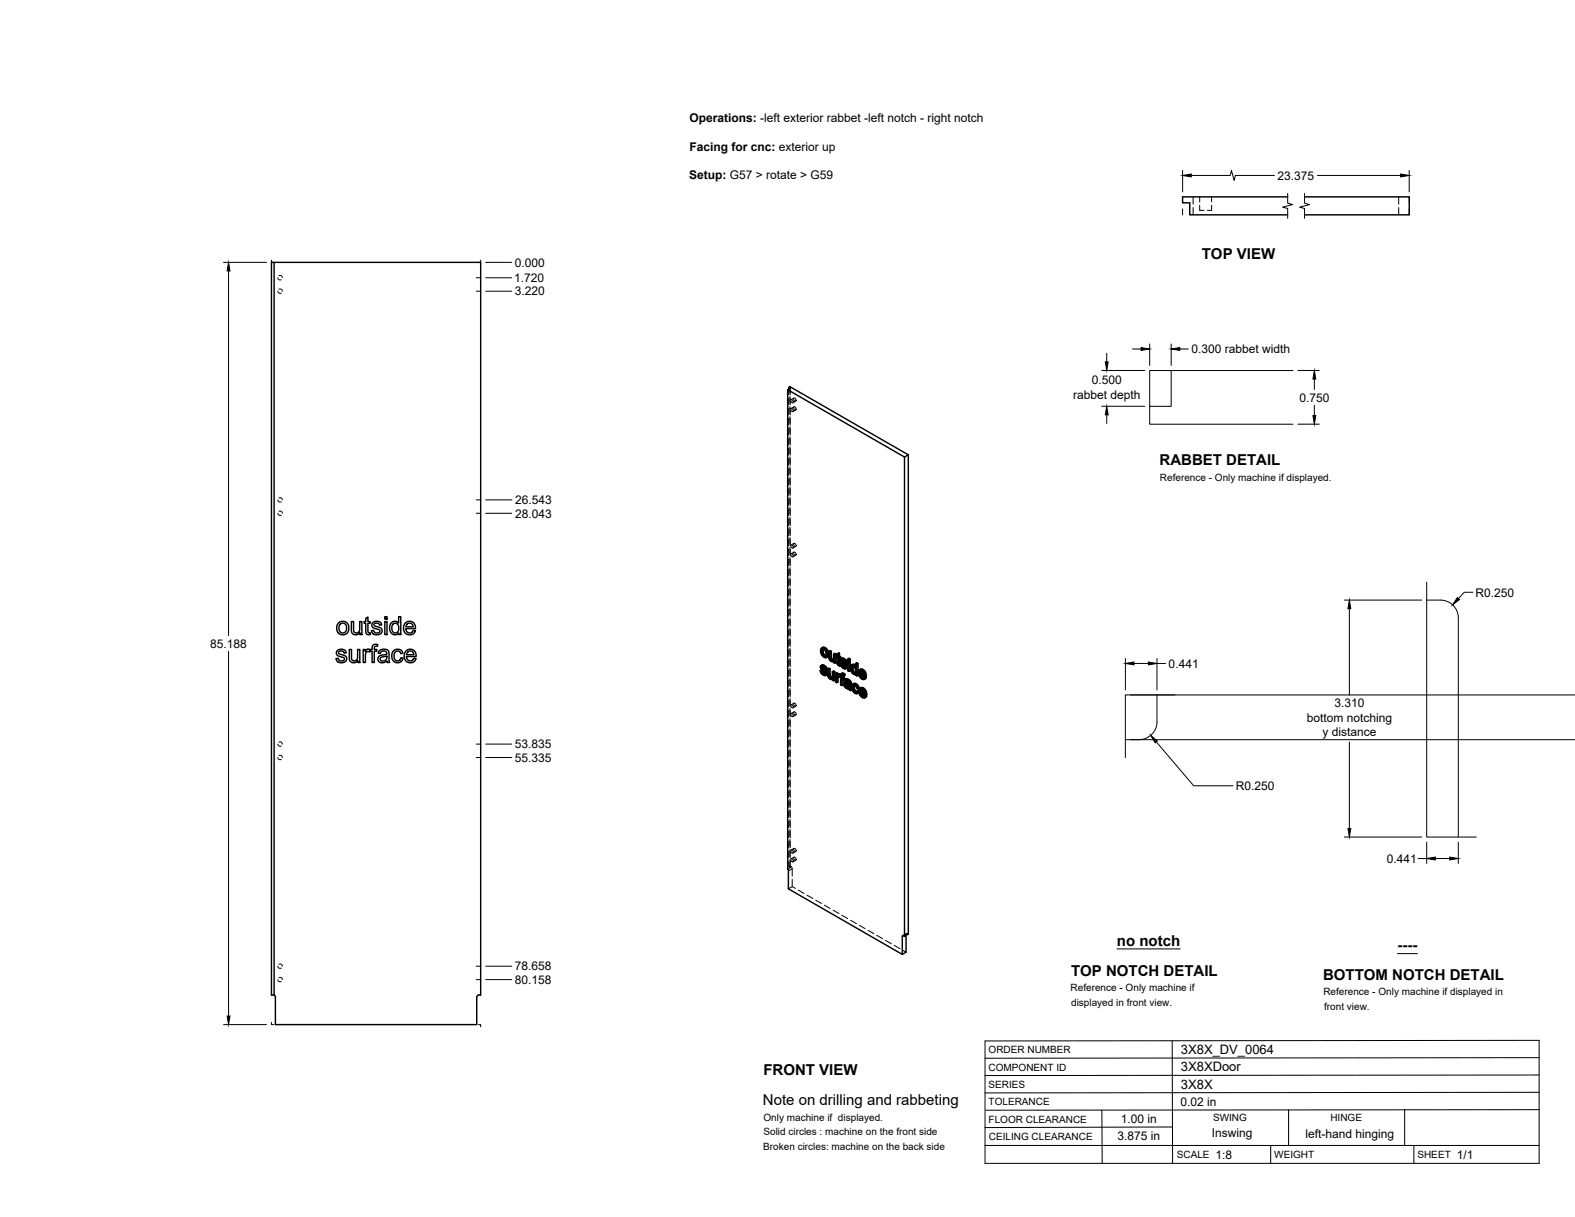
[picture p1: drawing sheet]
<svg xmlns="http://www.w3.org/2000/svg" width="559mm" height="432mm" viewBox="0 0 559 432" stroke-linecap="round" stroke-linejoin="round" font-family="sans-serif">
<!-- layer: Visible -->
<g fill="none" stroke="#000" stroke-width=".51">
<path d="M456.9 69.9h-37.3v2.1h2.5v4.2h34.8M462.9 69.9h37.1v6.3h-37.1M97.3 93.1h73.2v259.9a1.05 1.05 0 0 0-1.3 .5l-.1 10h-71.4v-9.7l-.4-.7zM97.3 93.1h-1v259.9l1 .1M279.5 138.3l41.4 23.9 1.4-.8M279.8 138.1v-.6l.5-.3 42 24.2v170l-1.4 .8M279.8 137.5l.6 .3-.9 .5v170.1l.2 .6v6.4l40.4 23.2M320.9 162.2v170M129.8 219.4l.7-.5v1.6h.8v.6h-.8v2.9l.3 .5h.5l.1 .6a1.14 1.14 0 0 1-1.3-.1 1.14 1.14 0 0 1-.3-1.2v-2.7h-.6v-.6h.6zM136.5 218.8h.8v.9h-.8zM119.7 230.8l.8-.4a1.7 1.7 0 0 1 2.4 1.2l-.8 .1a.93 .93 0 0 0-1-.9 .93 .93 0 0 0-.9 1.1l1 .4a1.53 1.53 0 0 1 1.8 1.8 2.03 2.03 0 0 1-2.1 1.1 2.03 2.03 0 0 1-1.7-1.5l.8-.1a1.08 1.08 0 0 0 1.1 1 1.08 1.08 0 0 0 1-1.1l-.4-.3a2.45 2.45 0 0 1-2.3-1.2zM120.2 220.9l.8-.4a2.33 2.33 0 0 1 2.8 2.8 2.33 2.33 0 0 1-3.7 1.3 2.95 2.95 0 0 1 .1-3.7z"/>
<path d="M120.6 221.5l.7-.4a1.73 1.73 0 0 1 1.7 1.8 1.73 1.73 0 0 1-1.7 1.7l-.3-.2a2.18 2.18 0 0 1-.4-2.9zM123.9 230.4h.8v2.6a1.14 1.14 0 0 0 1.2 1.5 1.14 1.14 0 0 0 1-1.6v-2.5h.8v4.7h-.7v-.7a1.64 1.64 0 0 1-2 .7 1.64 1.64 0 0 1-1.1-1.8zM124.7 220.5h.8v2.6a1.14 1.14 0 0 0 1.1 1.5 1.14 1.14 0 0 0 1-1.6v-2.5h.8v4.6h-.7v-.6a1.64 1.64 0 0 1-2 .7 1.64 1.64 0 0 1-1-1.8zM128.9 230.4h.7v.7a1.1 1.1 0 0 1 1.7-.5l.7-.2v-.4a1.33 1.33 0 0 1 .6-1.3 1.33 1.33 0 0 1 1.4 0l-.1 .6a.73 .73 0 0 0-1.1 .7v.4h.9v.7h-.9v4h-.8v-4h-.7v-.4l-.2 .6a.93 .93 0 0 0-1.1 0 .93 .93 0 0 0-.3 1l-.1 2.8h-.7zM132.2 221l.9-.5a1.7 1.7 0 0 1 2.3 1.2l-.7 .1a.96 .96 0 0 0-1-.8 .96 .96 0 0 0-.9 .9l.9 .5a1.5 1.5 0 0 1 1.8 1.9 2.03 2.03 0 0 1-2 1 2.03 2.03 0 0 1-1.7-1.5l.7-.2a1.08 1.08 0 0 0 1.2 1 1.08 1.08 0 0 0 1-1l-.4-.3a2.19 2.19 0 0 1-2.4-1.4zM134.5 231a2.17 2.17 0 0 1 3.5 .4l.3 3.7h-.8l-.2-.6a1.78 1.78 0 0 1-1.9 .7 1.78 1.78 0 0 1-1.4-1.6l.1-.2a1.76 1.76 0 0 1 1.7-1l.4-.1a.7 .7 0 0 0 1-.5 .7 .7 0 0 0-.8-.8 1.12 1.12 0 0 0-1.5 .9l-.7-.1zM135.1 233.3l2.1-.6a1.28 1.28 0 0 1-.7 1.7 1.28 1.28 0 0 1-1.6-.7zM136.5 220.5h.8v4.6h-.8zM138.8 221a1.73 1.73 0 0 1 2.6 .1v-2.3h.8v6.3h-.7v-.5l-.7 .5a2.21 2.21 0 0 1-2.3-.8 2.21 2.21 0 0 1-.2-2.4zM139.4 221.5l.4-.4a1.8 1.8 0 0 1 1.7 1.3 1.8 1.8 0 0 1-.6 2l-.2 .1a1.76 1.76 0 0 1-1.7-1 1.76 1.76 0 0 1 .4-2zM139.6 231l.1-.1a1.94 1.94 0 0 1 3.2 .9l-.7 .1a1.29 1.29 0 0 0-1.7-.8 1.29 1.29 0 0 0-.7 1.8l.2 .8a1.17 1.17 0 0 0 1.2 .8 1.17 1.17 0 0 0 1-1.1l.8 .1-.3 .9a2.17 2.17 0 0 1-2.9 .4 2.17 2.17 0 0 1-.7-2.9zM143.8 221.1a2.14 2.14 0 0 1 2.5-.4 2.14 2.14 0 0 1 1.1 2.3h-3.4l.1 .7a1.3 1.3 0 0 0 1.3 .9 1.3 1.3 0 0 0 1.2-.9l.8 .1-.3 .6a2.32 2.32 0 0 1-3.2 .3 2.32 2.32 0 0 1-.4-3.2z"/>
<path d="M144 231a2.13 2.13 0 0 1 2.6-.4 2.13 2.13 0 0 1 1 2.3h-3.4l.2 .7a1.29 1.29 0 0 0 1.2 .9 1.29 1.29 0 0 0 1.2-.9l.8 .1-.3 .6a2.32 2.32 0 0 1-3.2 .3 2.32 2.32 0 0 1-.4-3.2zM144.4 221.4l1.3-.3a1.23 1.23 0 0 1 .9 1.3h-2.6zM144.7 231.4l.6-.4 .8 .1 .6 .5 .1 .7h-2.5zM291 237.9l.7 1.3 .7 .5 .6-.1M291.3 236.2l.5-.3 .7 .2 .6 .5 .4 .9-.5 .3-.1-.6M291.6 231.2v-.5a.93 .93 0 0 1 1.1 0 .93 .93 0 0 1 .4 1l-.2 1-.5 .1M291.6 237.7l-.6 .2 .4 .2M291.6 238.7l.5 .4 .4-.3M291.7 237.3l1 1 .5-.3M291.8 237.9l-.4 .2 .1 .4 .6-.1M291.8 236.7l-.3 .3 .5-.2M291.8 235.9l-.6 .4-.1 .6 1.6 2.1"/>
<path d="M291.8 232.2l.6 .6 .4-.3M291.9 238l.8 .9M292 236.7l.6 .7M292 236.3l.5 .4 .5-.2M292 236.8l.6 .8 .4 .2M292 236.8h-.5M292 230.9l-.4 .3v.5l.2 .5 .4-.3M292.1 235.9l-.8 .3M292.1 230.4l.1 1.4 .8 .8M292.1 237l-.4 .3-.2-.3M292.4 230l.8 .9 .5-.2M292.5 236.1l-.5 .2-.4-.1"/>
<path d="M292.5 236.7l.4 .5 .4-.2M292.7 239l-.2 .2-.4-.1M292.7 238.3l.3 .4 .5-.3M292.8 229.8l-.4 .2-.9-.1M292.9 237.7l.5 .6 .2 .7-.7 .7M293 238.7l.1 .5 .5-.3M293.1 239.2l-.1 .4 .5-.3M293.2 230.9l.4 1.4 .4-.3M293.4 233.1a1.7 1.7 0 0 1-2.2-1.6l-.1-1 .4-.6 .9-.3 .8 .5 .8 1.8-.1 1-.7 .4M293.6 232.3l-.2 .8 .5-.2M293.6 237.3l.5 .3 .4-.3M294.1 237.6v2.2l.5-.2"/>
<path d="M294.1 239.8l.2 .4 .4-.2M294.5 231.4v2.2l.5-.3M294.5 233.6l.2 .4 .5-.3M294.7 234l.3 .3 .5-.2M295 231.1l-.5 .3-.4-.3M295 234.3l.4 .1M295.3 238.3l.5 .3 .4-.3M295.4 234.4l.2-.1zM295.7 234.1l-.7-.6v-2.4l-.5-.3-.4 .3v2.5l.8 1 .5 .2 .4-.1M295.7 232.1l.5 .2 .4-.2M295.8 238.6v3l.4-.3v-3l-.4-.2-.5 .2v1.8l-.3 .5 .2-.1M295.8 234.7v.4l.4 .2"/>
<path d="M295.8 234.7l-.2 .1M296.2 232.3v3l.4-.2v-3l-.4-.3-.5 .3v2.1M296.6 233l.3 .2 .2 2.5 .8 .6 .3-.2M296.9 232.4l-.3 .2 .3 .2v-.8l.9-.3v1.1l.5 .2v.4l-.5 .3v-.4M297.3 239.3v-.4l-.4-.2-.5 .3v3l.5 .2M297.3 239.9l-.3 .2-.1 .5 .4-.2M297.3 238.9l-.5 .3-.4-.2M297.4 240l-.1 2-.4 .2v-1.6M297.4 240l.5 .2M297.4 240l-.4 .1M297.4 232v1l.4-.2M297.4 233l.4 .3 .5-.3"/>
<path d="M297.4 239.4l.4 .4M297.6 239.1l-.8 .5v-.4M297.6 235.7l.2 .1M297.8 231.7l-.9 .3M297.8 239.8v.4M297.8 239.9l-.1 .4M297.8 235.8l.1 .5M297.9 239.2l.3 .3M297.9 239.2l-.8 .2M297.9 235.2l-.5 .3v-2.1l.4 .3v1.4l.3 .4M297.9 235.4l-.5 .1M298.1 235.5l.7 1.4 .8 .4 .5-.1"/>
<path d="M298.1 235.5l-.6 .1M298.1 235.5h.1M298.1 235.7l-.3 .1M298.4 233.8l.5-.3 .9 .3 .8 1.3-.5 .3-.1-.6M298.4 239.1l.8-.3 .6 .4-.1 .4-.4 .3 .1-.4M298.6 234.4h.5l1 1M298.7 235.4l-.6 .1 .4 .2M298.7 236.3l.5 .4 .5-.2M298.8 234.9l1 1 .5-.3M298.9 235.5l-.4 .2 .2 .6 .5-.3M298.9 234.3l-.3 .4 .5-.3M298.9 233.5l-.7 .4v.6l1.6 2.1"/>
<path d="M299 238.8l-.7 .4-.1 .8-.4-.2 .4-.3M299 239.2l.4 .3 .4-.3M299 235.6l.8 .9M299.1 234.3l.6 .7M299.1 239.8l.5 .5v.4l-.4 .2v-.4M299.1 234l.6 .4 .4-.3M299.2 236.7l.5 .1M299.2 233.5l-.8 .3M299.3 234.6l-.5 .3-.2-.2M299.3 239.9l-.6-.3v.6l.4-.2M299.4 238.9l-.4 .3-.5-.1M299.6 233.7l-.5 .3-.4-.2"/>
<path d="M299.7 234.4l.3 .4 .4-.2M299.8 236.6l-.1 .2M299.8 235.9l.3 .4 .5-.3M300 235.3l.6 .7 .1 .7-.7 .6M300.1 236.3l.1 .5 .5-.3M300.2 236.8l-.1 .4 .5-.3M300.8 235l.4 .2 .5-.2M300.8 233.8l.4 .3 .5-.3M301.2 234.7l.5 .3v3l-.5 .2v-3M301.2 234.7l-.4 .3v3l.4 .2M301.2 234.1v.6l.5-.3v-.6l-.5-.2-.4 .2v.6l.4 .3M302.1 236l.9-.3 .6 .3"/>
<path d="M302.4 238.3l.5 .5 .4-.2M302.4 236.5l.7 .2 .5 .9-.1 1.1-.6 .1M302.5 236.5l-.3 .8M302.6 237l-.4 .3v.5l.2 .5 .5-.3M302.7 236.5l.1 1.4 .7 .8M302.7 235.7l-.5 .2a2.01 2.01 0 0 0 1.3 3.4l.1-.1M302.8 236.1l.5 .3M303.3 235.8l-.5 .3-.6-.2M303.6 235.4l.4 .3 .4-.3M303.6 239.2v.4l.4 .2M303.6 239.2l-.2 .1M304 235.7v4.1l.4-.2v-4.2l-.4-.2-.4 .2v1.5l-.3-.5 .3-.1"/>
<path d="M305.2 239.9l.6 .6 .4-.3M305.5 238.4l-.5 .2 1.5 .9-.6-1.2a.49 .49 0 0 0-.6-.2 .49 .49 0 0 0-.3 .5M305.5 238.1v.3l.8 .5M305.5 239.4l.9 .9M305.7 239.7l-.5 .2-.2-.9 1.9 1.2M305.8 237.8l.8 .9 .4-.3M306.2 237.5l-.4 .3-.9-.1M306.6 238.7l.3 1.3 .5-.2M294.3 240.2l.3 .4 .5-.3M294.6 240.6h.4M295.3 240.4l-.7-.7-.1-2.4-.4-.2-.5 .2 .1 2.6 .7 1 .6 .2 .4-.2M295.4 240.9v.4l.4 .3"/>
<path d="M295.4 240.9l-.2 .1M297.8 240.2l.4 .2v2.6l.5 .2M298.7 240.2l.5 .3 .4-.2M299.1 240.9v2.1l-.4 .2v-2.6l.5 .3M299.6 242.4l.5-.3 1.1 .3M299.7 241.1l1-.2 1.2 1 .3 2.9-.4 .2-.2-.4M299.9 242.9h.3a.76 .76 0 0 1 .7 .2 .76 .76 0 0 1 .2 .7M300 243.5l.4 .4 .4-.3M300 242.8l-.2 .3M300.1 242.1l-.7 .6 .2 .9 .8 .7h.8l.1 .5 .5 .2M300.2 242.9l-.3 .4 .1 .2 .4-.2M300.3 242.9l.2 .5 .6 .4"/>
<path d="M300.3 241.6l-.4 .3a.74 .74 0 0 1 .8-.2 .74 .74 0 0 1 .5 .8v.3l-1.2-.4M300.3 241.6h.1M300.4 243.9l.4 .1M300.4 242.1l-.7 .2M300.5 240.8l-1 .5-.1 .3 .5 .3M300.6 241.3l.6 .4 .4-.3M300.8 244l.3-.1zM301.1 241l-.5 .3-.6-.2M301.2 241.7l.3 .4 .4-.2M301.5 242.1l.1 .4 .4-.2M301.6 242.5v2.1l.5-.3M302.5 242.8l.7-.4 .7 .3 .6 .6 .3 .9-.4 .2-.3-.9"/>
<path d="M302.6 244l.2 1 .5-.2M302.8 245l.6 .6 .4-.3M303.1 243.8l-.5 .2 .1-.4a.65 .65 0 0 1 .7-.4 .65 .65 0 0 1 .5 .8l.5 .4M303.1 243.2l.1 1.3 .8 .9M303.2 242.4l-.5 .3a2.01 2.01 0 0 0 .1 2.9l.6 .5h.7M303.4 242.9l.7 .6 .4-.2M303.8 242.6l-.4 .3-.7-.2M304 245.2l-.2 .5-.4-.1M304.7 245.4l-.6 .7 .6-.4M304.7 245.1l-.2-.1-.5 .2 .4 .3M305.4 246.5l.5 .6 .5-.3M305.6 244.9l-.4 .3 1.4 .8-.6-1.2a.45 .45 0 0 0-.6-.1 .45 .45 0 0 0-.2 .5"/>
<path d="M305.6 244.7v.2l.9 .5M305.7 245.9l.9 1M305.8 240.5l.4 .1M305.8 246.2l-.4 .3-.3-.9 2 1.1M305.9 244.3l.8 .9 .5-.2M305.9 247.1l.4 .1M306.3 244.1l-.4 .2-.9-.1M306.5 240.3l.4 .3 .5-.3M306.5 240.3l-.2 .2M306.6 246.8l.5 .4 .4-.3M306.6 246.8l-.2 .3M306.7 245.2l.4 1.4 .4-.3"/>
<path d="M306.8 240.1l-.3 .2M306.9 240l.5-.1v-.5l-.7-1.5-1-.6-.8 .4-.4 1 .5 1.5 1.1 .9 .6-.1 .2-.4M307 246.6l-.4 .2M307 240.1l.3 .5-.7 .4M307.1 246.6l.4-.2v-.4l-.7-1.6-1-.5-.8 .3-.3 1.2 .4 1.3 1.2 1 .6-.2 .2-.3M307.1 246.7l.4 .2-.1 .3-.6 .4M321.5 331.9v5.9l-1.4 .8v-6.3l.2-.4 .6 .3"/>
</g>
<!-- layer: Hidden -->
<g fill="none" stroke="#000" stroke-width=".35">
<path d="M423.3 69.9v2.5M423.3 73.6v2.6M425.6 72.8v1.8h1.6M425.6 69.9v1.7M429.9 72.8v1.8h-1.5M429.9 69.9v1.7M496.3 69.9v2.5M496.3 73.6v2.6M98.6 98.6l.4 .6h.8M99 97.9l.7-.1 .5 .8M98.6 103.3l.4 .7h.8M99 102.6h.7l.5 .7"/>
<path d="M279.8 138.1v1.9M280.3 137.2v2.3M280.4 137.8v2.3M279.8 141.2v2.4M279.8 144.8v2.4M279.8 148.4v2.3M279.8 151.9v2.4M279.8 155.5v2.4M279.8 159.1v2.4M280.3 140.7v2.3M280.3 144.2v2.4M280.3 147.8v2.4"/>
<path d="M280.3 151.4v2.4M280.3 154.9v2.4M280.3 158.5v2.4M280.4 141.2v2.4M280.4 144.8v2.4M280.4 148.4v2.4M280.4 152v2.3M280.4 155.5v2.4M280.4 159.1v2.4M280.6 144.9a.56 .56 0 0 1 .8 .4 .56 .56 0 0 1-.4 .7l-.4-.6zM280.6 141.8a.56 .56 0 0 1 .8 .4 .56 .56 0 0 1-.4 .7l-.4-.6zM281.6 144.4a.58 .58 0 0 1 .7 .3 .58 .58 0 0 1-.2 .8l-.4-.5z"/>
<path d="M281.7 141.2a.6 .6 0 0 1 .7 .4 .6 .6 0 0 1-.3 .7l-.4-.4zM281.7 144.3l-1 .6M281.7 141.2l-1 .6M282.3 145.4l-1 .6M282.3 142.3l-1 .6M98.6 177.4l.4 .6h.8M99 176.7h.8l.4 .7M279.8 162.7v2.3M279.8 166.2v2.4M279.8 169.8v2.4M279.8 173.4v2.4M279.8 177v2.3"/>
<path d="M280.3 162.1v2.4M280.3 165.7v2.3M280.3 169.2v2.4M280.3 172.8v2.4M280.3 176.4v2.4M280.3 180v2.3M280.4 162.7v2.4M280.4 166.3v2.3M280.4 169.8v2.4M280.4 173.4v2.4M280.4 177v2.4M98.6 182.1l.4 .7h.8"/>
<path d="M99 181.4l.8 .1 .4 .6M279.8 180.5v2.4M279.8 184.1v2.4M279.8 187.7v2.4M279.8 191.2v2.4M279.8 194.8v2.4M279.8 198.4v2.4M280.3 183.5v2.4M280.3 187.1v2.4M280.3 190.7v2.4M280.3 194.2v2.4M280.3 197.8v2.4"/>
<path d="M280.4 180.6v2.3M280.4 184.1v2.4M280.4 187.7v2.4M280.4 191.3v2.4M280.4 194.8v2.4M280.4 198.4v2.4M280.6 196.6a.58 .58 0 0 1 .7 .2 .58 .58 0 0 1-.2 .8l-.5-.5zM280.6 193.4a.6 .6 0 0 1 .8 .3 .6 .6 0 0 1-.3 .8l-.5-.5zM281.7 195.9a.6 .6 0 0 1 .7 .4 .6 .6 0 0 1-.3 .7l-.4-.4zM281.7 192.8a.56 .56 0 0 1 .7 .4 .56 .56 0 0 1-.4 .7l-.4-.7zM281.7 195.9l-1 .6M281.7 192.8l-1 .6"/>
<path d="M282.3 197l-1 .6M282.3 193.9l-1 .6M279.8 202v2.3M279.8 205.5v2.4M279.8 209.1v2.4M279.8 212.7v2.4M279.8 216.2v2.4M279.8 219.8v2.4M280.3 201.4v2.4M280.3 205v2.3M280.3 208.5v2.4M280.3 212.1v2.4"/>
<path d="M280.3 215.7v2.4M280.3 219.2v2.4M280.4 202v2.4M280.4 205.5v2.4M280.4 209.1v2.4M280.4 212.7v2.4M280.4 216.3v2.4M280.4 219.8v2.4M279.8 223.4v2.4M279.8 227v2.3M279.8 230.5v2.4M279.8 234.1v2.4"/>
<path d="M279.8 237.7v2.4M280.3 222.8v2.4M280.3 226.4v2.4M280.3 230v2.3M280.3 233.5v2.4M280.3 237.1v2.4M280.4 223.4v2.4M280.4 227v2.4M280.4 230.6v2.3M280.4 234.1v2.4M280.4 237.7v2.4M291.4 237.7l.4 .9"/>
<path d="M291.5 236.4l-.5 .2M291.6 236.1l-.5 .2M291.6 230.7l-.5 .2M291.6 237.7l.3 .3M291.6 236.9l-.5 .2M291.7 235.9l-.2 .8 .7 .9a1.11 1.11 0 0 1 .9 1.3h-.4l.4-.2M291.8 238.6l.7 .7 .8 .1M291.8 238.6l-.5 .2M291.9 237.8l-.1 .1M291.9 237.3l-.5 .3M291.9 232l.9 .9 .9 .1M291.9 232l-.4 .3"/>
<path d="M291.9 236.6l-.1 .1M292 229.7l-.4 .8 .3 1.5M292 236.4l-.5 .3M292.1 236.4l-.5 .2M292.2 230.2l-.1 .2M292.2 230.2l.8 .2 .5 .9v.9l-.5 .4M292.2 230.2l-.4 .2M292.5 236.5l-.5 .2a.33 .33 0 0 1 .2-.4 .33 .33 0 0 1 .4 .3l.5 .7 .4 .2M292.5 239.3l-.4 .2M292.6 237.4l.3 .3M292.8 230.2l-.4 .3M292.8 232.9l-.4 .3"/>
<path d="M292.9 236.9l-.5 .2M293 239l-.4 .2M293 238.4l-.5 .2M293.1 237.3l-.5 .3M293.1 239.5l-.5 .2M293.3 232.5l-.4 .3M293.3 230.8l-.4 .3M293.4 233.1l-.4 .3M293.6 231.8l-.5 .3M294.1 237.1l.2 2.9 .9 .8 .6-.2v.5l.4 .2M294.1 239.4l-.4 .3M294.3 239.9l-.5 .3"/>
<path d="M294.5 230.8l.2 3 1 .7 .5-.1v.4l.4 .3M294.6 233.2l-.5 .3M294.7 233.7l-.5 .2M295 234.1l-.5 .3M295.4 234.4l-.4 .3M295.8 238.1l-.1 2-.4 .3M296 234.1l-.4 .3M296.1 234l-.5 .3 .3-.2M296.2 231.8v2l-.5 .3M296.2 234.8l-.4 .3M296.2 234.4l-.4 .3 .3-.2M296.9 238.7v3l.4 .3"/>
<path d="M297.1 232.3l-.2 .1M297.3 239.4l-.5 .2M297.4 231.8v.7l-.3-.2v.4l.3 .2 .1 2.4 .8 .8-.2-.6M297.4 232.5l-.8 .5v-.4M297.4 232.9l-.5 .3M297.4 239.8l-.1 .1M297.5 235.3l-.5 .2M297.5 239.2l-.2 .1M297.5 239.7l-.4 .2M297.6 239.6l-.5 .3M297.6 235.6l-.4 .3M297.8 239.7l-.4 .3 .3-.4 .5 .4 .1-.3 .4 .4v2.6l.4 .3"/>
<path d="M297.8 233.2l-.4 .2M298 235.9l-.4 .3M298.3 233.4l-.5-.2v.5M298.3 239.6l-.5 .2M298.3 239.5h-.1M298.3 239.9l-.5 .3 .4-.2M298.3 239.7l-.5 .2M298.3 235.6l-.2 .1M298.3 236.1h-.1M298.5 235.3l.4 .9M298.6 234l-.4 .3M298.7 239.7l-.5 .3"/>
<path d="M298.7 233.7l-.5 .2M298.7 235.4l.3 .2M298.7 234.5l-.4 .2M298.7 239l-.4 .2M298.8 233.6l-.2 .7 .7 .9a1.13 1.13 0 0 1 .9 1.3h-.4l.4-.2M298.9 238.8l-.2 .9-.5-.2M298.9 236.2l.9 .8h.7M298.9 236.2l-.5 .3M299 235.4l-.1 .1M299 234.9l-.5 .3M299 234.2l-.1 .1M299.1 234.3a.33 .33 0 0 1 .2-.4 .33 .33 0 0 1 .4 .3l.5 .8 .4 .1"/>
<path d="M299.1 234l-.4 .3M299.2 234l-.5 .3M299.2 239.4l-.5 .2M299.5 239.4l-.5 .3M299.6 234.1l-.5 .3M299.7 236.9l-.5 .3M299.7 235l.3 .3M299.7 239.6l-.5-.2-.1 .4M300 234.5l-.4 .2M300.1 236.6l-.4 .2 .4-.2M300.1 236l-.4 .2M300.2 235l-.5 .2"/>
<path d="M300.2 237.1l-.5 .2M301.2 234.7v3l.5 .3M301.2 233.6v.5l.5 .3M301.2 237.7l-.4 .3M301.2 234.1l-.4 .3M302.2 236.8l-.5 .2M302.3 236l-.4 .3M302.3 237.7l-.4 .2M302.5 235.8l-.3 .5v1a1.46 1.46 0 0 0 1.8 1.7v.3l.4 .3M302.7 238.5l-.4 .2M302.8 236.3l-.1 .2M302.8 236.3h.6l.6 1v1.1l-.5 .3"/>
<path d="M302.8 236.3l-.3 .2M302.9 236.2l-.5 .3M303.3 239l-.4 .2M303.3 236.3l-.4 .2M303.7 236.2l-.1 .1M303.8 236.9l-.4 .2M303.8 238.6l-.4 .3M304 235.2v1.5l-.4-.7M304 236.7l-.4 .2M304 239.3l-.4 .3M304 239l-.4 .2 .3-.1M304 237.9l-.4 .2"/>
<path d="M305 238.4l-.5 .3M305.3 239.7l-.4 .3M305.3 237.4l-.3 .7 .3 1.6 .9 1 .9 .1M305.4 238.8l-.4 .2M305.5 239.4l-.1-.6 2 1.1M305.7 237.9l-.2 .2M305.7 237.9l.8 .3 .4 1-.6-.3M305.7 237.9l-.5 .2M306.2 237.9l-.4 .3M306.7 238.5l-.4 .3M306.9 239.2l-.4 .3M279.8 241.3v2.3"/>
<path d="M279.8 244.8v2.4M279.8 248.4v2.4M279.8 252v2.4M279.8 255.5v2.4M279.8 259.1v2.4M280.3 240.7v2.4M280.3 244.3v2.3M280.3 247.8v2.4M280.3 251.4v2.4M280.3 255v2.3M280.3 258.6v2.3M280.4 241.3v2.4"/>
<path d="M280.4 244.9v2.3M280.4 248.4v2.4M280.4 252v2.4M280.4 255.6v2.4M280.4 259.1v2.4M280.6 253.2a.6 .6 0 0 1 .8 .3 .6 .6 0 0 1-.3 .8l-.5-.5zM280.6 250.1a.6 .6 0 0 1 .8 .3 .6 .6 0 0 1-.3 .8l-.5-.5zM281.6 249.5a.55 .55 0 0 1 .8 .3 .55 .55 0 0 1-.4 .7l-.4-.6zM281.7 252.6a.56 .56 0 0 1 .7 .4 .56 .56 0 0 1-.4 .7l-.4-.7zM281.7 252.6l-1 .6M281.7 249.5l-1 .5M282.3 253.7l-1 .6"/>
<path d="M282.3 250.6l-1 .5M294.6 240.3l-.5 .3M295 240.7l-.5 .2M295.4 240.4l-.2 .1M295.6 240.3l-.5 .3M295.7 240.2l-.4 .3M295.8 240.6l-.4 .3 .3-.1M295.8 241.1l-.4 .2M296.9 241.7l-.5 .3M298.7 242.7l-.5 .3M298.7 240.1l-.5 .3M299.1 240.4l-.4 .2"/>
<path d="M299.6 240.7l-.5-.3v.5M299.8 242.6l-.4 .3M299.9 241.3l-.5 .3M299.9 242.3l-.5 .2M300 242.1l-.2 .7 .2 .6 .9 .7h.8l.1 .4M300 243.4l-.4 .2M300.1 240.9l-.5 .2M300.1 240.9l-.2 .4 .4 .3a.81 .81 0 0 1 1-.1 .81 .81 0 0 1 .3 .9h-.4M300.2 242.9l.3-.3a.86 .86 0 0 1 1.1 1l-.5 .2M300.5 242.6l-.5 .3 .4-.2M300.5 241.3l-.4 .2M300.7 244l-.5 .2"/>
<path d="M301 241.4l-.5 .3M301.2 244.2l-.5 .2M301.4 243.7l-.4 .3M301.5 241.9l-.4 .2M301.6 243.6l-.5 .3 .2-.1M301.6 242.9l-.4 .3M301.6 242.5l-.4 .3M301.6 242.4l-.4 .3M301.7 244.1l-.5 .2M301.8 244.5l.4 .3M301.8 244.5l-.5 .3M302.6 243.5l-.4 .3"/>
<path d="M302.8 242.7l-.5 .3M302.9 244.9l-.4 .2M303 242.5l-.4 1 .3 1.4 .9 .9 .7 .1M303.1 243.2a.78 .78 0 0 1 1-.1 .78 .78 0 0 1 .3 .9l.4 .2M303.3 243l-.5 .3M303.8 245.8l-.4 .2M303.8 243l-.4 .3M304 245.4h.2M304.2 243.4l-.4 .3M304.2 245.4l-.4 .3M304.4 244l-.4 .3M304.5 245l-.3 .4"/>
<path d="M304.7 245.1l.2 .2-.2 .4M304.9 245.3l-.2 .1M305.1 245l-.4 .2M305.5 244l-.4 .8 .4 1.5 1 1 .7 .1M305.5 246.3l-.5 .2M305.6 245.3l-.5 .3M305.7 245.9l-.1-.6 1.9 1.1M305.8 244.4l-.2 .3M305.8 244.4l.9 .4 .3 1-.5-.4M305.8 244.4l-.4 .3M306.2 240.7l-.4 .2M306.3 244.5l-.4 .3"/>
<path d="M306.4 247.2l-.5 .3M306.4 240.3h.2M306.6 246.9h.2M306.7 240.3l-.4 .2 .3-.2M306.8 246.9l-.4 .2M306.9 245.1l-.5 .3M306.9 240l-.1 .1M307 240.8l-.5 .3M307 240.1l-.4 .2M307 245.8l-.4 .2M307 246.6h.1M307.1 247.4l-.4 .3"/>
<path d="M307.1 246.7l-.3 .2M98.6 268.8l.4 .7h.8M98.6 264l.4 .7h.8M99 268.1l.7-.1 .5 .8M99 263.3h.7l.5 .7M279.8 262.7v2.4M279.8 266.3v2.3M279.8 269.8v2.4M279.8 273.4v2.4M279.8 277v2.4M280.3 262.1v2.4M280.3 265.7v2.4"/>
<path d="M280.3 269.3v2.4M280.3 272.8v2.4M280.3 276.4v2.4M280.3 280v2.4M280.4 262.7v2.4M280.4 266.3v2.4M280.4 269.9v2.3M280.4 273.4v2.4M280.4 277v2.4M279.8 280.5v2.4M279.8 284.1v2.4M279.8 287.7v2.4"/>
<path d="M279.8 291.3v2.3M279.8 294.8v2.4M279.8 298.4v2.4M280.3 283.5v2.4M280.3 287.1v2.4M280.3 290.7v2.4M280.3 294.3v2.4M280.3 297.8v2.4M280.4 280.6v2.4M280.4 284.1v2.4M280.4 287.7v2.4M280.4 291.3v2.4"/>
<path d="M280.4 294.9v2.3M280.4 298.4v2.4M279.8 302v2.4M279.8 305.6v1.9M280.3 305v2.3l.5 .3 .3 .6v2.6M280.3 307.3l-.5 .2 .6 .4M280.3 301.4v2.4M280.4 307.9l-.9 .5M280.4 302v2.4M280.4 305.6v2.3M280.6 304.7a.56 .56 0 0 1 .8 .4 .56 .56 0 0 1-.4 .7l-.4-.6zM280.6 301.6a.56 .56 0 0 1 .8 .4 .56 .56 0 0 1-.4 .7l-.4-.7z"/>
<path d="M281.1 312v2.6l1.1 .6M281.1 314.6l-1.4 .8M281.6 304.2a.58 .58 0 0 1 .7 .3 .58 .58 0 0 1-.2 .7l-.4-.4zM281.7 301a.6 .6 0 0 1 .7 .4 .6 .6 0 0 1-.3 .7l-.4-.4zM281.7 304.1l-1 .6M281.7 301l-1 .6M282.3 305.2l-1 .6M282.3 302.1l-1 .6M283.2 315.8l2.1 1.2M286.3 317.6l2.1 1.2M289.4 319.4l2.1 1.2M292.5 321.2l2.1 1.1"/>
<path d="M295.6 322.9l2 1.2M298.7 324.7l2.1 1.2M301.8 326.5l2 1.2M304.9 328.3l2 1.2M308 330.1l2 1.2M311.1 331.9l2 1.2M314.2 333.7l2 1.1M317.3 335.4l2 1.2M320.4 337.2l1.1 .6M321.6 331.2l-1.3 .8M322.3 331.4l-.7-.2-.1 .7M98.6 347.6l.4 .7h.8"/>
<path d="M98.6 342.8l.4 .7h.8M99 346.9h.8l.4 .7M99 342.1l.8 .1 .4 .6"/>
</g>
<!-- layer: Reference -->
<g fill="none" stroke="#000" stroke-width=".35">
<path d="M419.6 69.9v2.1M419.6 74.1v2.1M500 69.9v2.1M500 74.1v2.1M96.3 92.3v.8h.8M169 98.6h1.5M170.5 92.3v.8h-.8M169 103.3h1.5M415.5 131.5v12.7h-7.6M458.7 131.5h-50.8v19h50.8M169 177.4h1.5M169 182.1h1.5"/>
<path d="M506.2 212.9a13 13 0 0 1 7.8 .7 6.3 6.3 0 0 1 3.4 5.7v77.7M506.2 206.6v90.4h17.6M410.5 246.6v9.5a6.4 6.4 0 0 1-6.4 6.3h-4.8M416.9 246.6h-17.6v22.2M169 264h1.5M169 268.8h1.5M169 347.6h1.5M169 342.8h1.5M96.3 362.8v.7h.8M169.7 363.5h.8v.8"/>
</g>
<!-- layer: Hidden Narrow -->
<g fill="none" stroke="#000" stroke-width=".35">
<path d="M292.5 237.9l-.4 .3M294.1 239l-.5 .2M294.5 232.7l-.4 .3M295.8 239.7l-.5 .2M296.2 233.4l-.5 .3M297.4 234.6l-.5 .3M298.7 239.4l-.5 .3M299.1 239.7h.1M299.7 235.5l-.5 .3M300.9 242.7l-.4 .3M301.6 243.1l-.4 .3M280.6 307.4l-.4 .3"/>
<path d="M281.1 308.2l-1.4 .8M321.9 331.2l-1.3 .8 .9-.5"/>
</g>
<!-- layer: Visible Narrow -->
<path d="M292.5 237.4l-.4 .2M294.5 239l-.4 .3M295 232.8l-.5 .2M297.8 234.9l-.4 .3M299.1 239.7l-.4 .3M299.7 235l-.5 .2M300.8 242.3l-.4 .2M302.1 242.8l-.5 .2M302.1 243.4l-.5 .3M320.6 332l-.5 .3" fill="none" stroke="#000" stroke-width=".35"/>
<!-- layer: Titleblock -->
<g fill="none" stroke="#000" stroke-width=".36">
<path d="M349.5 369.3l196.6-.2v43.7h-196.6zM415.9 369.3l.1 43.5M546.1 375.3l-196.6 .2M390.9 393.9l.2 18.9M416 399.9l-66.5 .2M457.2 393.7v12.7M498.4 393.6v12.7M546.1 393.7l-196.3 .2M546.1 387.6l-196.6 .2M546.1 381.4l-196.6 .2M349.5 406.4h196.6M450.8 406.4v6.4"/>
<path d="M501.6 406.4v6.4"/>
</g>
<!-- layer: FD_Dimensions -->
<g fill="none" stroke="#000" stroke-width=".35">
<path d="M419.6 60.5v7.6M422.6 62.3h13.9l.4-1.8 1 3.5 .4-1.7h13.8M467.4 62.3h29.5M500 60.5v7.6M79.3 93.1h15.3M81.1 96.1v129.4M172.3 93.1h9.3M172.3 98.6h9.3M172.3 103.3h9.3M390.9 131.4h15.2M392.7 125.3v3.1M401.8 123.8h3.1"/>
<path d="M407.9 122v7.7M415.5 122v7.7M418.6 123.8h3M460.5 131.4h7.6M466.3 134.5v3.7M390.9 144.1h15.2M392.7 147.2v3M460.5 150.5h7.6M466.3 143.8v3.6M172.3 177.4h9.3M172.3 182.1h9.3M477 212.9h27.4"/>
<path d="M478.7 216v30.6M522.6 210.1h-3.1l-2.1 2.3M81.1 231.1v129.4M399.3 233.6v11.2M402.3 235.4h5.1M410.5 233.6v11.2M410.5 235.4h3M401.1 246.6h157.7M172.3 264h9.3M172.3 268.8h9.3M401.1 262.4h157.7M410.3 263.2l13.2 15.6h14"/>
<path d="M478.7 263.3v30.6M477 297h27.4M506.2 298.8v7.6M517.4 298.8v7.6M503.1 304.6h3.1M509.2 304.6h5.1M172.3 342.8h9.3M172.3 347.6h9.3M79.3 363.5h15.3"/>
</g>
<g fill="#000" stroke="#000" stroke-width=".35">
<path d="M419.6 62.3l3-.6v1.1zM496.9 61.7l3.1 .6-3.1 .5zM81.1 93.1l.5 3h-1zM392.2 128.4h1l-.5 3zM404.9 123.3l3 .5-3 .5zM415.5 123.8l3.1-.5v1zM466.3 131.4l.5 3.1h-1zM392.7 144.1l.5 3.1h-1zM465.8 147.4h1l-.5 3.1zM478.7 212.9l.6 3.1h-1.1zM517.1 212l.7 .7-2.4 1.9zM399.3 235.4l3-.5v1z"/>
<path d="M407.4 234.9l3.1 .5-3.1 .5zM408.3 260.9l2.3 2-.7 .7zM478.2 293.9h1.1l-.6 3.1zM506.2 304.6l3-.5v1zM514.3 304.1l3.1 .5-3.1 .5zM80.6 360.5h1l-.5 3z"/>
</g>
<!-- layer: Break Lines -->
<path d="M456.9 68.6v3.5l1.7 .5-3.5 .9 1.8 .5v3.5M462.9 68.6v3.5l1.7 .5-3.5 .9 1.8 .5v3.5" fill="none" stroke="#000" stroke-width=".35"/>
<!-- layer: Notes -->
<path d="M396.3 336.7h22.5M495.8 338.3h7.1" fill="none" stroke="#000" stroke-width=".35"/>
<g font-size="5.3">
<text x="426.4" y="92.1">TOP VIEW</text>
<text x="411.4" y="165.1">RABBET DETAIL</text>
<text x="396.3" y="335.5">no notch</text>
<text x="495.8" y="337.2">----</text>
<text x="380" y="346.1">TOP NOTCH DETAIL</text>
<text x="469.4" y="347.5">BOTTOM NOTCH DETAIL</text>
<text x="270.9" y="381.4">FRONT VIEW</text>
<text x="270.7" y="392.2">Note on drilling and rabbeting</text>
</g>
<g font-size="4.6">
<text x="419" y="373.8">3X8X_DV_0064</text>
<text x="419" y="380.1">3X8XDoor</text>
<text x="419" y="386.2">3X8X</text>
</g>
<g font-size="4.3">
<text x="244.6" y="43.2">Operations: -left exterior rabbet -left notch - right notch</text>
<text x="244.6" y="53.4">Facing for cnc: exterior up</text>
<text x="244.5" y="63.6">Setup: G57 &gt; rotate &gt; G59</text>
<text x="453.3" y="63.7">23.375</text>
<text x="182.7" y="94.6">0.000</text>
<text x="182.4" y="100">1.720</text>
<text x="182.7" y="104.8">3.220</text>
<text x="422.7" y="125.3">0.300 rabbet width</text>
<text x="387.3" y="136.4">0.500</text>
<text x="380.7" y="141.5">rabbet depth</text>
<text x="461" y="142.5">0.750</text>
<text x="182.7" y="178.9">26.543</text>
<text x="182.7" y="183.6">28.043</text>
<text x="523.5" y="211.6">R0.250</text>
<text x="74.6" y="229.8">85.188</text>
<text x="414.6" y="236.9">0.441</text>
<text x="473.4" y="251">3.310</text>
<text x="463.6" y="256">bottom notching</text>
<text x="469.2" y="261.1">y distance</text>
<text x="182.7" y="265.5">53.835</text>
<text x="182.7" y="270.3">55.335</text>
<text x="438.4" y="280.3">R0.250</text>
<text x="492" y="306.1">0.441</text>
<text x="182.6" y="344.3">78.658</text>
<text x="182.7" y="349.1">80.158</text>
<text x="418.8" y="392.4">0.02 in</text>
<text x="397.7" y="398.3">1.00 in</text>
<text x="396.5" y="404.3">3.875 in</text>
<text x="430" y="403.6">Inswing</text>
<text x="463.1" y="403.8">left-hand hinging</text>
<text x="431.3" y="411.1">1:8</text>
<text x="516.9" y="411.1">1/1</text>
</g>
<g font-size="3.5">
<text x="411.5" y="170.7">Reference - Only machine if displayed.</text>
<text x="379.9" y="351.7">Reference - Only machine if</text>
<text x="469.5" y="353.1">Reference - Only machine if displayed in</text>
<text x="380" y="356.8">displayed in front view.</text>
<text x="469.8" y="358.2">front view.</text>
<text x="350.8" y="373.6">ORDER NUMBER</text>
<text x="350.8" y="379.9">COMPONENT ID</text>
<text x="350.8" y="386.1">SERIES</text>
<text x="350.8" y="392.2">TOLERANCE</text>
<text x="270.9" y="397.7">Only machine if displayed.</text>
<text x="350.8" y="398.4">FLOOR CLEARANCE</text>
<text x="430.4" y="397.8">SWING</text>
<text x="472" y="397.7">HINGE</text>
<text x="270.8" y="407.9">Broken circles: machine on the back side</text>
<text x="270.9" y="402.8">Solid circles : machine on the front side</text>
<text x="350.8" y="404.4">CEILING CLEARANCE</text>
<text x="417.5" y="410.9">SCALE</text>
<text x="452.1" y="410.9">WEIGHT</text>
<text x="502.9" y="410.9">SHEET</text>
</g>
</svg>
